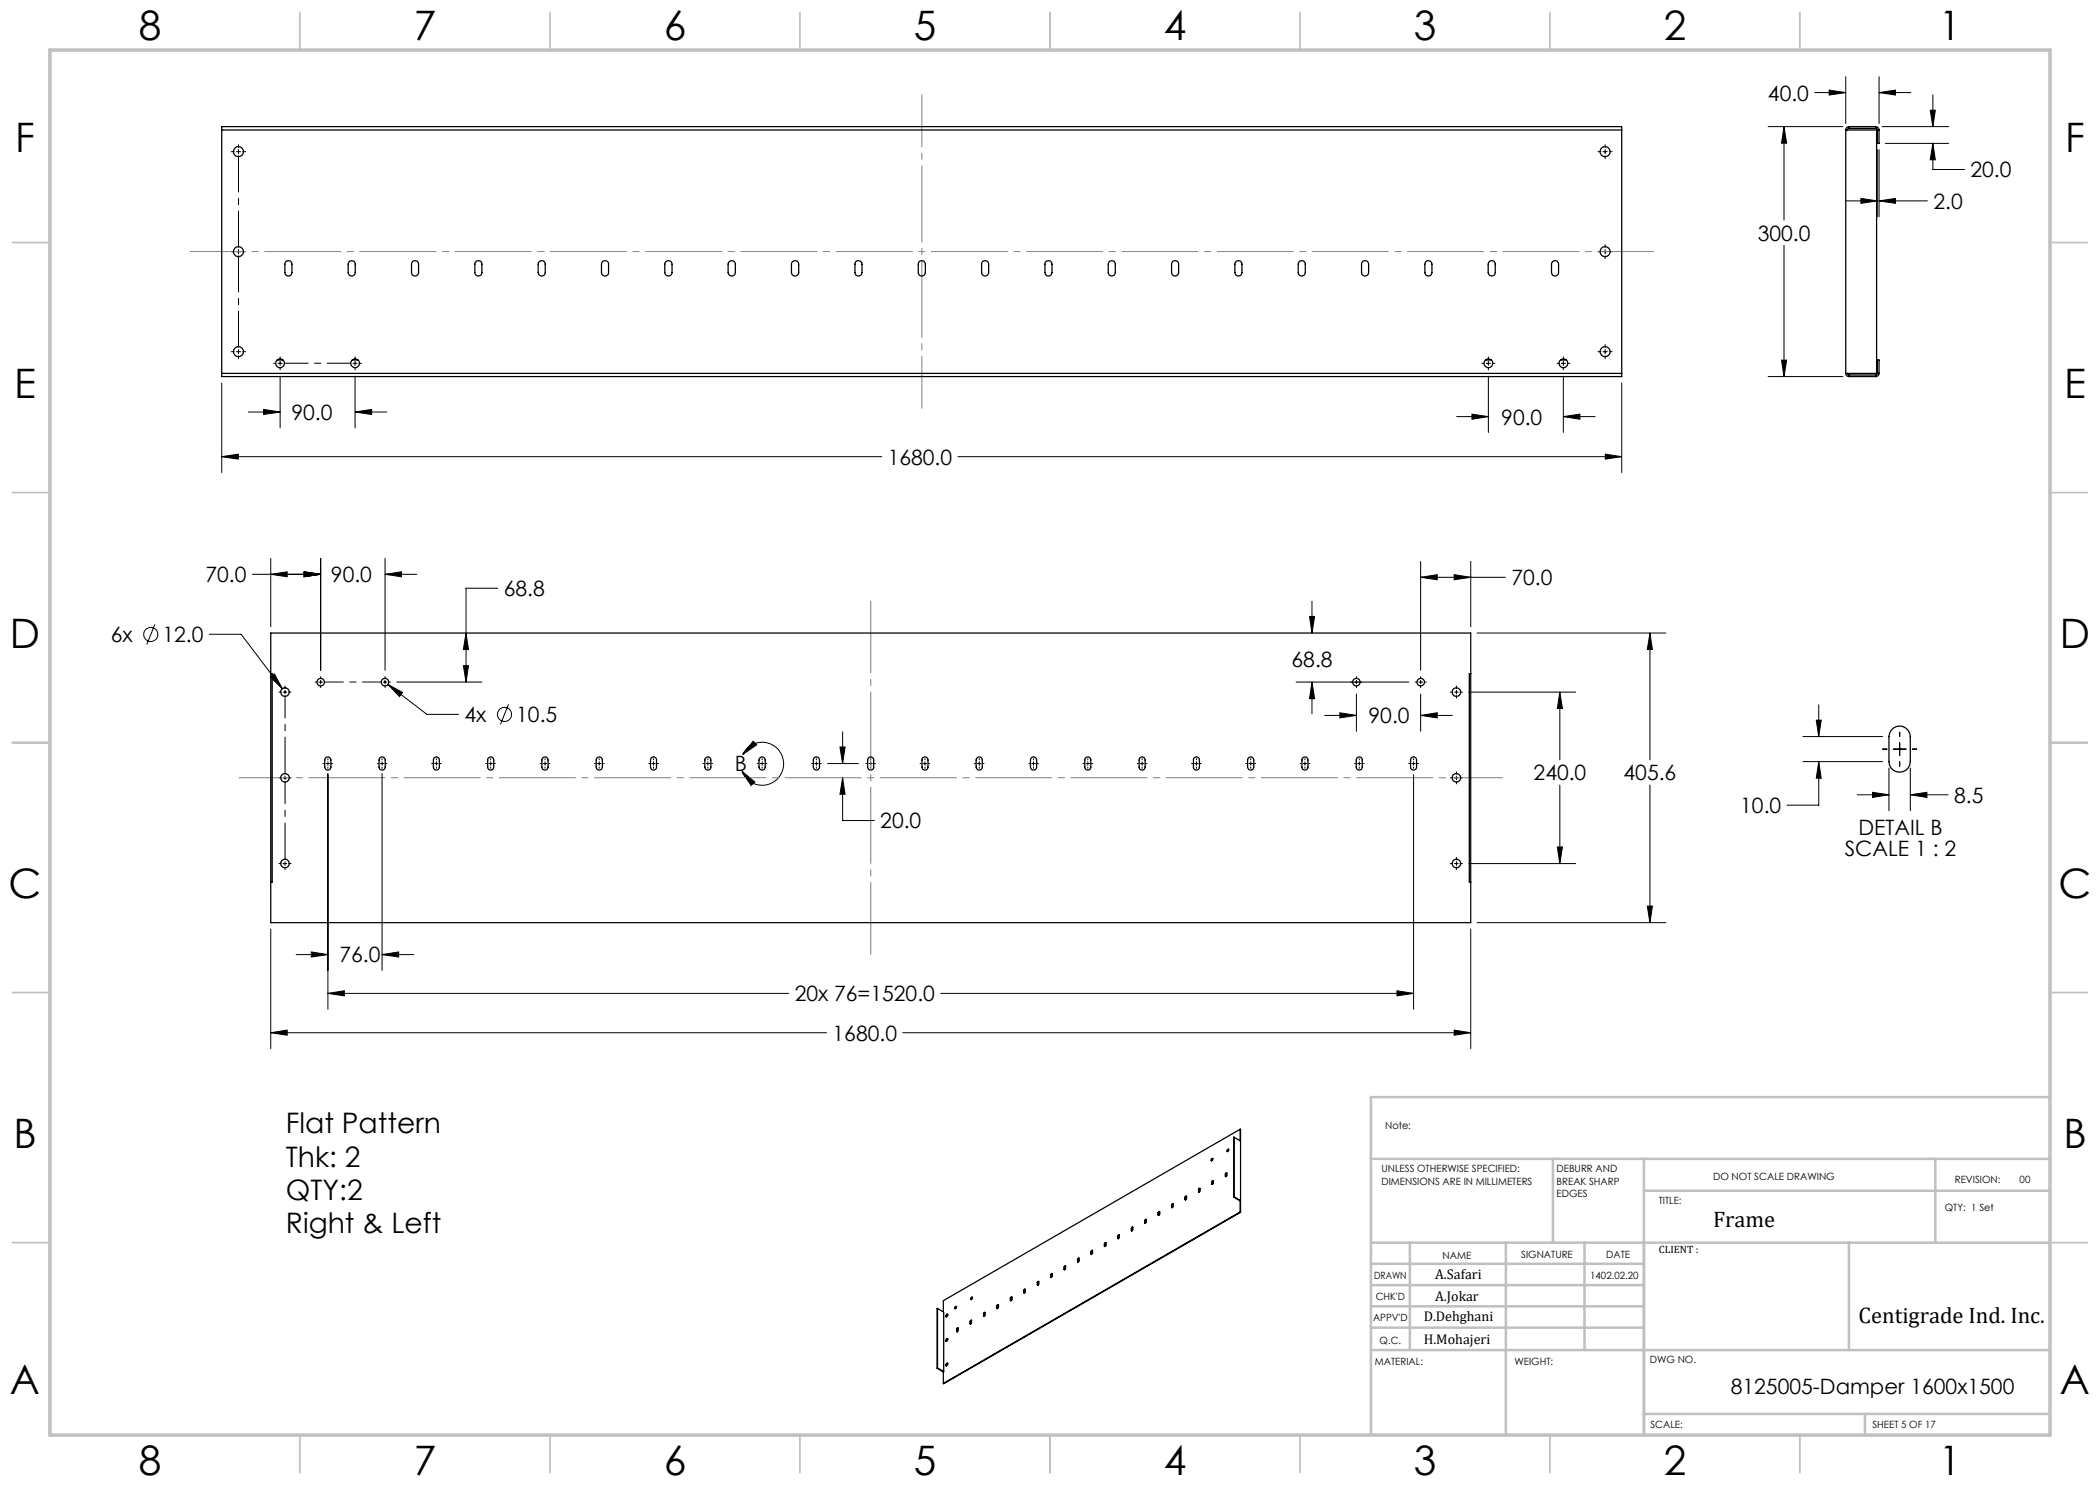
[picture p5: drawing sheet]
<svg xmlns="http://www.w3.org/2000/svg" width="420mm" height="297mm" viewBox="0 0 420 297" stroke-linecap="round" stroke-linejoin="round" font-family="sans-serif">
<g fill="none" stroke="#000" stroke-width=".2">
<path d="M362.9 18.5h6.2M365.8 18l3.3 .5-3.3 .5zM369.1 15.3v9.4M375.8 18.5l3.3-.5v1zM375.8 15.3v9.4M375.8 18.5h6.4M386.6 19v6.3M46.2 30.3h.6M47.3 30.3h.8M47.7 28.9v.6M47.7 29.9v.9M48.5 30.3h.6"/>
<path d="M319.6 30.3h.6M320.6 30.3h.9M321 28.9v.6M321 29.9v.9M321 31.2v.5M321.9 30.3h.5M353.6 25.3h14.9M356.8 25.3l.5 3.3h-1zM356.8 25.3v18.7M372.2 39.7l3.3 .5-3.3 .5zM375.5 29.9v13.5M375.8 29.9v13.5"/>
<path d="M376.4 25.3h13.3M377.1 28.7h12.6M386 22h1.1l-.5 3.3zM386.6 28.7l.5 3.3h-1.1zM386.6 28.7v5.2h6.3M46.2 50.3h.6M47.3 50.3h.8M47.7 49.9v.9M48.5 50.3h.6M319.6 50.3h.6M320.6 50.3h.9M321 48.9v.6"/>
<path d="M321 49.9v.9M321 51.2v.5M321.9 50.3h.5M356.8 49.1v26.2M369.1 40.2h6.4M375.8 40.2l3.3-.5v1zM375.8 40.2h9.7M44.3 76.6v17.9M46.2 70.3h.6M47.3 70.3h.8M47.7 69.9v.9M47.7 71.2v.6"/>
<path d="M48.5 70.3h.6M54.7 72.7h.5M55.6 72.7h.8M56 71.4v.4M56 72.2v.9M56 73.5v.5M56 75.2v10.4M70.6 72.7h.8M71 71.4v.4M71 72.2v.9M71 73.5v.5M71 75.2v10.4"/>
<path d="M71.9 72.7h.4M296.4 72.7h.4M297.3 72.7h.8M297.7 71.4v.4M297.7 72.2v.9M297.7 73.5v.5M297.7 75.2v11.3M298.5 72.7h.5M311.4 72.7h.4M312.2 72.7h.9M312.7 71.4v.4M312.7 72.2v.9"/>
<path d="M312.7 73.5v.5M312.7 75.2v11.3M313.5 72.7h.5M319.6 70.3h.6M320.6 70.3h.9M321 68.9v.6M321 69.9v.9M321 71.2v.6M321.9 70.3h.5M324.3 76.6v17.9M353.6 75.3h14.9M356.3 72h1l-.5 3.3z"/>
<path d="M44.3 91.3l3.4-.5v1zM44.3 91.3h132.1M49.7 82.4h6.3M52.7 81.9l3.3 .5-3.3 .5zM71 82.4l3.3-.5v1zM71 82.4h6.4M191.6 91.3h132.7M291.3 83.3h6.4M294.4 82.8l3.3 .5-3.3 .6zM312.7 83.3l3.3-.5v1.1zM312.7 83.3h6.3M321.1 90.8l3.2 .5-3.2 .5z"/>
<path d="M50.5 114.9h13.6M54.2 114.9l3.2-.5v1zM54.2 111.7v13.6M60.8 114.4l3.3 .5-3.3 .5zM64.1 111.7v22.4M77 114.9l3.3-.5v1zM77 111.7v22.4M77 114.9h6.4M99.6 117.6h-6.4v18.8M284.1 115.5l3.3-.6v1.1zM284.1 112.3v21.8M284.1 115.5h17"/>
<path d="M290.8 114.9l3.3 .6-3.3 .5zM294.1 112.3v13M31 124.9l-1.6 4M41.9 126.9h6.3l8.3 10.9M54.1 135.4l.8-.6 1.6 3zM55.8 138.4h.5M56.6 138.4h.8M57 137.2v.5M57 138.1v.7M57.7 138.4h.5M63 136.4h.4M63.8 136.4h.7"/>
<path d="M64.1 135.3v.4M64.1 136.1v.7M64.1 137.2v.3M76.6 136.4h.8M77 135.3v.4M77 136.1v.7M77 137.2v.3M77.6 136.9l2.9 1.6-.6 .8zM77.6 136.9l7.8 6h6.3M77.7 136.4h.4M79.4 136.4h17M92.7 133.1h1l-.5 3.3z"/>
<path d="M93.2 126.6l.5 3.3h-1zM259.2 136.4h22.6M261.9 123.3h1l-.5 3.3zM262.4 136.4l.5 3.3h-1zM262.4 120.3v6.3M262.4 136.4v6.4M271.3 135.3v.4M271.3 136.1v.7M271.3 137.2v.3M271.3 138.8v7.5M283 136.4h.4M283.8 136.4h.7"/>
<path d="M284.1 135.3v.4M284.1 136.1v.7M284.1 137.2v.3M284.1 138.8v7.5M284.9 136.4h.4M290.1 138.4h.4M290.9 138.4h.7M291.3 137.2v.5M291.3 138.1v.7M291.3 139.1v.5M292 138.4h.5M293.8 138.4h21.3"/>
<path d="M295.4 126.6h37.8M312 138.4l.5 3.3h-1zM312 138.4v13.6M330 126.6l.5 3.3h-1zM330 126.6v25.4M55.8 155.6h.5M56.6 155.6h.8M57 155.2v.7M57.7 155.6h.5M64.6 152.7h.2M65.2 152.7h.7M65.6 151.7v.3"/>
<path d="M65.6 152.4v.7M65.6 153.4v.3M65.6 154.7v47.2M66.3 152.7h.2M75.5 152.7h.2M76.1 152.7h.7M76.4 151.7v.3M76.4 152.4v.7M76.4 153.4v.3M76.4 154.7v39.4M77.2 152.7h.2M86.3 152.7h.3"/>
<path d="M86.9 152.7h.7M87.3 151.7v.3M87.3 152.4v.7M87.3 153.4v.3M88 152.7h.3M97.2 152.7h.2M97.8 152.7h.7M98.1 151.7v.3M98.1 152.4v.7M98.1 153.4v.3M98.8 152.7h.3M101.7 140.9l-1.6 4"/>
<path d="M108 152.7h.3M108.6 152.7h.8M109 151.7v.3M109 152.4v.7M109 153.4v.3M109.7 152.7h.3M118.9 152.7h.2M119.5 152.7h.7M119.8 151.7v.3M119.8 152.4v.7M119.8 153.4v.3M120.6 152.7h.2"/>
<path d="M129.8 152.7h.2M130.4 152.7h.7M130.7 151.7v.3M130.7 152.4v.7M130.7 153.4v.3M131.4 152.7h.3M140.6 152.7h.2M141.2 152.7h.7M141.6 151.7v.3M141.6 152.4v.7M141.6 153.4v.3M142.3 152.7h.2"/>
<path d="M148.4 154.3l2.6 2.1-.8 .7zM148.6 150.9a4.3 4.3 0 0 1 6.6-1.4 4.3 4.3 0 0 1-.3 6.7 4.3 4.3 0 0 1-6.5-1.9M150.6 148.2l.7 .8-2.7 1.9zM151.4 152.7h.3M152 152.7h.8M152.4 151.7v.3M152.4 152.4v.7M152.4 153.4v.3M153.1 152.7h.3M162.3 152.7h.3M162.9 152.7h.8M163.3 151.7v.3"/>
<path d="M163.3 152.4v.7M163.3 153.4v.3M164 152.7h.3M165.5 152.7h6.2M168 149.4h1l-.5 3.3zM168.5 155.6l.5 3.3h-1zM168.5 155.6v8.5h6.4M168.5 146.4v6.3M173.2 152.7h.2M173.8 152.7h.7M174.1 151.7v.3M174.1 152.4v.7"/>
<path d="M174.1 153.4v.3M174.9 152.7h.2M184 152.7h.3M184.6 152.7h.7M185 151.7v.3M185 152.4v.7M185 153.4v.3M185.7 152.7h.2M194.9 152.7h.2M195.5 152.7h.7M195.9 151.7v.3M195.9 152.4v.7"/>
<path d="M195.9 153.4v.3M196.6 152.7h.2M205.7 152.7h.3M206.3 152.7h.8M206.7 151.7v.3M206.7 152.4v.7M206.7 153.4v.3M207.4 152.7h.3M216.6 152.7h.3M217.2 152.7h.7M217.6 151.7v.3M217.6 152.4v.7"/>
<path d="M217.6 153.4v.3M218.3 152.7h.2M227.4 152.7h.3M228.1 152.7h.7M228.4 151.7v.3M228.4 152.4v.7M228.4 153.4v.3M229.2 152.7h.2M238.3 152.7h.2M238.9 152.7h.7M239.3 151.7v.3M239.3 152.4v.7"/>
<path d="M239.3 153.4v.3M240 152.7h.2M249.2 152.7h.2M249.8 152.7h.7M250.2 151.7v.3M250.2 152.4v.7M250.2 153.4v.3M250.9 152.7h.2M260 152.7h.3M260.6 152.7h.8M261 151.7v.3M261 152.4v.7"/>
<path d="M261 153.4v.3M261.7 152.7h.3M264.9 143.1h6.4M268 142.6l3.3 .5-3.3 .5zM270.9 152.7h.2M271.5 152.7h.7M271.9 151.7v.3M271.9 152.4v.7M271.9 153.4v.3M272.6 152.7h.2M281.7 152.7h.3M282.4 152.7h.7"/>
<path d="M282.7 151.7v.3M282.7 152.4v.7M282.7 153.4v.3M282.7 154.9v47M283.4 152.7h.3M284.1 143.1l3.3-.5v1zM284.1 143.1h6.4M290.1 155.6h.4M290.9 155.6h.7M291.3 154.3v.5M291.3 155.2v.7M291.3 156.3v.5"/>
<path d="M292 155.6h.5M312 157v15.7M330 157v27.5M360.6 147.3h15.9M360.6 152.3h15.9M363.3 144h.9l-.5 3.3zM363.7 152.3l.5 3.3h-.9zM363.7 152.3v8.7h-6.3M363.7 141v6.3M371.4 159h6.4M374.5 158.5l3.3 .5-3.3 .5zM376.5 149.8h.9"/>
<path d="M377.8 153.6v8.5M378.7 149.8h2.5M379.9 146.4v.9M379.9 148.6v2.5M379.9 152.4v.8M382.1 159l3.3-.5v1zM382.1 153.6v8.5M382.1 159h7.5M382.5 149.8h.8M55.8 172.7h.5M56.6 172.7h.8M57 172.3v.8"/>
<path d="M57 173.4v.5M57.7 172.7h.5M290.1 172.7h.4M290.9 172.7h.7M291.3 171.5v.5M291.3 172.3v.8M291.3 173.4v.5M292 172.7h.5M293.8 172.7h21.3M311.5 169.4h1l-.5 3.3zM54.2 185.8v23.9M59.2 190.9h6.4"/>
<path d="M62.3 190.4l3.3 .5-3.3 .5zM65.6 198.7l3.3-.5v1zM65.6 198.7h92.1M76.4 190.9l3.3-.5v1zM76.4 190.9h6.4M188.1 198.7h94.6M279.4 198.2l3.3 .5-3.3 .5zM294.1 185.8v23.9M295.4 184.5h37.8M329.5 181.2h1l-.5 3.3zM54.2 206.5l3.2-.5v1zM54.2 206.5h111.1"/>
<path d="M180.6 206.5h113.5M290.8 206l3.3 .5-3.3 .5z"/>
<circle cx="30.2" cy="126.9" r="1.41"/>
<circle cx="100.9" cy="142.9" r="1.41"/>
</g>
<path d="M47.7 49.5v-18.3M47.7 69.5v-18.3" fill="none" stroke="#000" stroke-width=".2" stroke-dasharray="15.2 1.3 1.3 1.3" stroke-dashoffset="8"/>
<path d="M70.2 72.6h-13.3" fill="none" stroke="#000" stroke-width=".2" stroke-dasharray="15.2 1.3 1.3 1.3" stroke-dashoffset="10.5"/>
<path d="M57 154.8v-15.7M57 172v-15.7" fill="none" stroke="#000" stroke-width=".2" stroke-dasharray="15.2 1.3 1.3 1.3" stroke-dashoffset="7.8"/>
<path d="M76.3 136.4h-11.4" fill="none" stroke="#000" stroke-width=".2" stroke-dasharray="15.2 1.3 1.3 1.3" stroke-dashoffset="11.4"/>
<path d="M38 50.3h292.7" fill="none" stroke="#808080" stroke-width=".2" stroke-dasharray="15.2 1.3 1.3 1.3" stroke-dashoffset="4.1"/>
<path d="M184.4 81.7v-62.7" fill="none" stroke="#808080" stroke-width=".2" stroke-dasharray="15.2 1.3 1.3 1.3" stroke-dashoffset="4.8"/>
<path d="M47.8 155.5h252.7" fill="none" stroke="#808080" stroke-width=".2" stroke-dasharray="15.2 1.3 1.3 1.3" stroke-dashoffset="5.1"/>
<path d="M174.2 190.9v-70.7" fill="none" stroke="#808080" stroke-width=".2" stroke-dasharray="15.2 1.3 1.3 1.3" stroke-dashoffset=".9"/>
<g fill="none" stroke="#c0c0c0" stroke-width=".35">
<path d="M60 2.5v7.5M110 2.5v7.5M160 2.5v7.5M210 2.5v7.5M260 2.5v7.5M310 2.5v7.5M360 2.5v7.5M2.5 48.5h7.5M410 48.5h7.5M2.5 98.5h7.5M410 98.5h7.5M2.5 148.5h7.5"/>
<path d="M410 148.5h7.5M2.5 198.5h7.5M410 198.5h7.5M2.5 248.5h7.5M410 248.5h7.5M60 287v7.5M110 287v7.5M160 287v7.5M210 287v7.5M260 287v7.5M310 287v7.5M360 287v7.5"/>
</g>
<g fill="none" stroke="#c0c0c0" stroke-width=".5">
<path d="M410 219.4h-135.8v67.4M274.2 231.8h135.8M310.6 231.8v16.7M328.8 231.8v55.2M328.8 238.2h81.2M387.1 231.8v16.7M274.2 248.5h135.8M274.2 257h54.6M274.2 252.8h54.6M282 248.5v21.5M301.2 248.5v38.3M316.9 248.5v21.5"/>
<path d="M369.8 248.5v21.5M274.2 265.5h54.6M274.2 261.3h54.6M274.2 270h135.8M328.8 282.8h81.2M373 282.8v4.2"/>
</g>
<path d="M10 10h400v277h-400z" fill="none" stroke="#c0c0c0" stroke-width=".7"/>
<g fill="#000">
<path d="M321.1 90.8l3.2 .5-3.2 .5zM44.3 91.3l3.4-.5v1zM71 82.4l3.3-.5v1zM52.7 81.9l3.3 .5-3.3 .5zM312.7 83.3l3.3-.5v1.1zM294.4 82.8l3.3 .5-3.3 .6zM356.3 72h1l-.5 3.3zM356.8 25.3l.5 3.3h-1zM375.8 18.5l3.3-.5v1zM365.8 18l3.3 .5-3.3 .5zM386 22h1.1l-.5 3.3zM386.6 28.7l.5 3.3h-1.1zM375.8 40.2l3.3-.5v1zM372.2 39.7l3.3 .5-3.3 .5zM54.2 206.5l3.2-.5v1zM290.8 206l3.3 .5-3.3 .5zM311.5 169.4h1l-.5 3.3zM312 138.4l.5 3.3h-1zM262.4 136.4l.5 3.3h-1zM261.9 123.3h1l-.5 3.3zM290.8 114.9l3.3 .6-3.3 .5zM284.1 115.5l3.3-.6v1.1zM77 114.9l3.3-.5v1zM60.8 114.4l3.3 .5-3.3 .5zM60.8 114.4l3.3 .5-3.3 .5zM54.2 114.9l3.2-.5v1zM92.7 133.1h1l-.5 3.3zM93.2 126.6l.5 3.3h-1zM54.1 135.4l2.4 2.4-1.6-3zM77.6 136.9l2.3 2.4 .6-.8zM330 126.6l.5 3.3h-1zM329.5 181.2h1l-.5 3.3zM62.3 190.4l3.3 .5-3.3 .5zM76.4 190.9l3.3-.5v1zM65.6 198.7l3.3-.5v1zM279.4 198.2l3.3 .5-3.3 .5zM284.1 143.1l3.3-.5v1zM268 142.6l3.3 .5-3.3 .5zM168.5 155.6l.5 3.3h-1zM168 149.4h1l-.5 3.3zM382.1 159l3.3-.5v1zM374.5 158.5l3.3 .5-3.3 .5zM363.3 144h.9l-.5 3.3zM363.7 152.3l.5 3.3h-.9z"/>
<path d="M148.4 154.3l2.6 2.1-.8 .7zM150.6 148.2l.7 .8-2.7 1.9z"/>
</g>
<g fill="none" stroke="#000" stroke-width=".25">
<path d="M44.3 26v-.7h280v.7M44.3 26v48.7M44.3 26h280M324.3 26v48.7M369.1 26h6.2v48.7h-6.2M369.1 26v48.7M369.8 25.7h-.2l-.1 .3M369.8 25.3a.66 .66 0 0 0-.7 .7M369.8 25.3h5.3M369.8 25.3v.4M369.8 25.7h5.3M375.1 25.3a.73 .73 0 0 1 .7 .7"/>
<path d="M375.1 25.7h.3l.1 .3M375.1 25.3v.4M375.5 26h.3M375.5 26v2.7h.3v-2.7M57.3 52.2l.4-.1a.64 .64 0 0 1 .7 .7v1.7a.71 .71 0 0 1-.7 .7 .71 .71 0 0 1-.7-.7v-1.7zM69.9 52.2l.4-.1a.64 .64 0 0 1 .7 .7v1.7a.71 .71 0 0 1-.7 .7 .71 .71 0 0 1-.7-.7v-1.7zM82.6 52.2l.4-.1a.64 .64 0 0 1 .7 .7v1.7a.71 .71 0 0 1-.7 .7 .71 .71 0 0 1-.7-.7v-1.7zM95.2 52.2l.5-.1a.64 .64 0 0 1 .7 .7v1.7a.71 .71 0 0 1-.7 .7 .71 .71 0 0 1-.7-.7v-1.7zM107.8 52.4a.7 .7 0 0 1 .8-.2 .7 .7 0 0 1 .4 .6v1.7a.71 .71 0 0 1-.7 .7 .71 .71 0 0 1-.7-.7v-1.7zM120.4 52.4a.7 .7 0 0 1 .8-.2 .7 .7 0 0 1 .5 .6v1.7a.71 .71 0 0 1-.7 .7 .71 .71 0 0 1-.7-.7v-1.7zM133.1 52.4a.73 .73 0 0 1 .8-.2 .73 .73 0 0 1 .5 .6v1.7a.72 .72 0 0 1-.7 .7 .72 .72 0 0 1-.7-.7v-1.7zM145.8 52.4a.73 .73 0 0 1 .8-.2 .73 .73 0 0 1 .5 .6v1.7a.72 .72 0 0 1-.8 .7 .72 .72 0 0 1-.7-.7v-1.7z"/>
<path d="M158.4 52.4a.73 .73 0 0 1 .8-.2 .73 .73 0 0 1 .5 .6v1.7a.72 .72 0 0 1-.7 .7 .72 .72 0 0 1-.7-.7v-1.7zM171.1 52.4a.73 .73 0 0 1 .8-.2 .73 .73 0 0 1 .5 .6v1.7a.71 .71 0 0 1-.7 .7 .71 .71 0 0 1-.7-.7zM183.8 52.4a.73 .73 0 0 1 .8-.2 .73 .73 0 0 1 .5 .6v1.7a.71 .71 0 0 1-.7 .7 .71 .71 0 0 1-.7-.7zM196.4 52.4a.73 .73 0 0 1 .8-.2 .73 .73 0 0 1 .5 .6v1.7a.71 .71 0 0 1-.7 .7 .71 .71 0 0 1-.7-.7zM209.3 52.2l.4-.1a.64 .64 0 0 1 .7 .7v1.7a.71 .71 0 0 1-.7 .7 .71 .71 0 0 1-.7-.7v-1.7zM221.9 52.2l.5-.1a.64 .64 0 0 1 .7 .7v1.7a.71 .71 0 0 1-.7 .7 .71 .71 0 0 1-.7-.7v-1.7zM234.6 52.2l.4-.1a.64 .64 0 0 1 .7 .7v1.7a.71 .71 0 0 1-.7 .7 .71 .71 0 0 1-.7-.7v-1.7zM247.3 52.2l.4-.1a.64 .64 0 0 1 .7 .7v1.7a.71 .71 0 0 1-.7 .7 .71 .71 0 0 1-.7-.7v-1.7zM259.9 52.2l.5-.1a.64 .64 0 0 1 .7 .7v1.7a.71 .71 0 0 1-.7 .7 .71 .71 0 0 1-.8-.7v-1.7zM272.6 52.2l.4-.1a.64 .64 0 0 1 .7 .7v1.7a.71 .71 0 0 1-.7 .7 .71 .71 0 0 1-.7-.7v-1.7zM285.3 52.2l.4-.1a.64 .64 0 0 1 .7 .7v1.7a.71 .71 0 0 1-.7 .7 .71 .71 0 0 1-.7-.7v-1.7zM297.9 52.2l.4-.1a.64 .64 0 0 1 .7 .7v1.7a.71 .71 0 0 1-.7 .7 .71 .71 0 0 1-.7-.7v-1.7z"/>
<path d="M310.6 52.2l.4-.1a.64 .64 0 0 1 .7 .7v1.7a.71 .71 0 0 1-.7 .7 .71 .71 0 0 1-.7-.7v-1.7zM44.3 74.7v.6h280v-.6M44.3 74.7h280M55.5 72h1.1M70.4 72h1.2M297.1 72h1.1M312.1 72h1.2M369.1 74.7a.61 .61 0 0 0 .7 .6M369.5 74.7l.3 .3M369.8 75.3h5.3M369.8 75v.3M369.8 75h5.3"/>
<path d="M375.1 75v.3M375.5 74.7l-.4 .3M375.5 74.7h.3M375.5 74.7v-2.7h.3v2.7M375.8 74.7a.66 .66 0 0 1-.7 .6M54.2 134.7h.2v41.7h-.2M54.2 126.6h239.9v57.9h-239.9zM294.1 134.7h-.2v41.7h.2M65.2 151.5l.6-.1 .3 .4 .1 1.6a.62 .62 0 0 1-.6 .6 .62 .62 0 0 1-.7-.6v-1.4zM75.9 151.6a.63 .63 0 0 1 .7-.2 .63 .63 0 0 1 .4 .6v1.4a.62 .62 0 0 1-.6 .6 .62 .62 0 0 1-.6-.6zM86.8 151.6a.61 .61 0 0 1 .7-.2 .61 .61 0 0 1 .4 .6v1.4a.6 .6 0 0 1-.6 .6 .6 .6 0 0 1-.6-.6zM97.6 151.6a.61 .61 0 0 1 .7-.2 .61 .61 0 0 1 .4 .6v1.4a.6 .6 0 0 1-.6 .6 .6 .6 0 0 1-.6-.6z"/>
<path d="M108.5 151.6a.61 .61 0 0 1 .7-.2 .61 .61 0 0 1 .4 .6v1.4a.62 .62 0 0 1-.6 .6 .62 .62 0 0 1-.6-.6v-1.4zM119.3 151.6a.63 .63 0 0 1 .7-.2 .63 .63 0 0 1 .5 .6v1.4a.62 .62 0 0 1-.6 .6 .62 .62 0 0 1-.7-.6zM130.2 151.6a.61 .61 0 0 1 .7-.2 .61 .61 0 0 1 .4 .6v1.4a.6 .6 0 0 1-.6 .6 .6 .6 0 0 1-.6-.6zM141.1 151.6a.61 .61 0 0 1 .7-.2 .61 .61 0 0 1 .4 .6v1.4a.6 .6 0 0 1-.6 .6 .6 .6 0 0 1-.6-.6zM151.9 151.6a.61 .61 0 0 1 .7-.2 .61 .61 0 0 1 .4 .6v1.4a.62 .62 0 0 1-.6 .6 .62 .62 0 0 1-.6-.6v-1.4zM162.8 151.6a.63 .63 0 0 1 .7-.2 .63 .63 0 0 1 .4 .6v1.4a.62 .62 0 0 1-.6 .6 .62 .62 0 0 1-.6-.6zM173.6 151.6a.61 .61 0 0 1 .7-.2 .61 .61 0 0 1 .4 .6v1.4a.6 .6 0 0 1-.6 .6 .6 .6 0 0 1-.6-.6zM184.5 151.6a.61 .61 0 0 1 .7-.2 .61 .61 0 0 1 .4 .6v1.4a.6 .6 0 0 1-.6 .6 .6 .6 0 0 1-.6-.6zM195.4 151.6a.61 .61 0 0 1 .7-.2 .61 .61 0 0 1 .4 .6v1.4a.62 .62 0 0 1-.7 .6 .62 .62 0 0 1-.6-.6v-1.4zM206.3 151.5l.6-.1 .4 .4v1.6a.62 .62 0 0 1-.6 .6 .62 .62 0 0 1-.6-.6v-1.4zM217.1 151.6a.6 .6 0 0 1 .7-.2 .6 .6 0 0 1 .4 .6v1.4a.6 .6 0 0 1-.6 .6 .6 .6 0 0 1-.6-.6zM227.9 151.6a.61 .61 0 0 1 .7-.2 .61 .61 0 0 1 .4 .6v1.4a.6 .6 0 0 1-.6 .6 .6 .6 0 0 1-.6-.6z"/>
<path d="M238.8 151.6a.61 .61 0 0 1 .7-.2 .61 .61 0 0 1 .4 .6v1.4a.6 .6 0 0 1-.6 .6 .6 .6 0 0 1-.6-.6zM249.7 151.6a.61 .61 0 0 1 .6-.2 .61 .61 0 0 1 .5 .6v1.4a.62 .62 0 0 1-.7 .6 .62 .62 0 0 1-.6-.6v-1.4zM260.5 151.6a.6 .6 0 0 1 .7-.2 .6 .6 0 0 1 .4 .6v1.4a.6 .6 0 0 1-.6 .6 .6 .6 0 0 1-.6-.6zM271.4 151.6a.61 .61 0 0 1 .6-.2 .61 .61 0 0 1 .5 .6v1.4a.6 .6 0 0 1-.6 .6 .6 .6 0 0 1-.6-.6zM282.2 151.6a.61 .61 0 0 1 .7-.2 .61 .61 0 0 1 .4 .6v1.4a.6 .6 0 0 1-.6 .6 .6 .6 0 0 1-.6-.6zM378.2 146.1a2.13 2.13 0 0 1 2.4-.8 2.13 2.13 0 0 1 1.5 2v5a2.13 2.13 0 0 1-2.2 2.1 2.13 2.13 0 0 1-2.1-2.1v-5l.1-.6zM237 239.5l.1-.2h.2v.5l-.2 .2-.1-.1M237 239.5v.4M237 239.9h.1M237 239.5h.1M237.1 239.9v.1M237.1 239.5v.4"/>
<path d="M237.3 239.3l-.2 .2M239.7 237.9l.1-.2h.2v.5l-.2 .2-.1-.1M239.7 237.9v.4M239.7 238.3l.1 .1M239.7 237.9l.1 .1M239.8 238v.4M240 237.7l-.2 .3M242.3 231.8l.1-.1a.19 .19 0 0 1 .1 .3 .19 .19 0 0 1-.3 0zM242.4 236.4v-.2l.3-.1v.6l-.2 .2-.1-.1M242.4 236.4v.4M242.4 236.8h.1M242.4 236.4h.1"/>
<path d="M242.5 236.4v.5M242.6 231.7l-.3 .2v.3M242.7 236.1l-.2 .3M245.1 234.8l.3-.2v.6l-.2 .1-.1-.1M245.1 234.8v.4M245.1 235.2v.1M245.1 234.8v.1M245.1 234.9v.4M245.4 234.6l-.3 .3M245.6 229.9a.19 .19 0 0 1 .1 .3 .19 .19 0 0 1-.3 0zM245.7 229.9l-.2 .1v.3M246.7 239.4l1.3 .7"/>
<path d="M246.8 239.4l1.2 .7M246.8 227.4v12M246.8 239.4h-.1M246.8 227.4l-.1 12M247.2 239.6v.1M248 225.8v2.4l-1.2-.8M248 225.8l.1 16.7M248 225.8l-59.3 34.3v2.3M194.2 259.5h.1a.19 .19 0 0 1 .1 .2 .19 .19 0 0 1-.3 .1zM194.5 259.5l-.2 .1-.1 .3M202.1 259.6l.1-.2h.2v.6l-.2 .2-.1-.1M202.1 259.6v.5"/>
<path d="M202.1 259.6v.1M202.1 259.7v.4M202.4 259.4l-.3 .3M204.8 258.1l.2-.3 .1 .1-.1 .6-.1 .1-.1-.1M204.8 258.1v.4M204.8 258.5h.1M204.8 258.1h.1M204.8 258.5l.1 .1M205 257.8l-.2 .3M207.5 256.5l.2-.2 .1 .5-.3 .3v-.1M207.5 256.5v.5M207.5 257h.1"/>
<path d="M207.5 256.5v.1M207.5 257v.1M207.5 256.6v.4M207.8 256.3l-.3 .3M210.1 255l.3-.3v.6l-.1 .2-.2-.1M210.1 255v.4M210.1 255.4h.1M210.1 255h.1M210.2 255.4v.1M210.2 255v.4M210.4 254.7l-.2 .3M212.8 253.4l.3-.2v.6l-.2 .2-.1-.1"/>
<path d="M212.8 253.4v.5M212.8 253.9h.1M212.8 253.4l.1 .1M212.9 253.9v.1M212.9 253.5v.4M213.1 253.2l-.2 .3M215.5 251.9l.3-.3v.6l-.2 .2-.1-.1M215.5 251.9v.4M215.5 252.3h.1M215.5 251.9h.1M215.6 252.3v.1M215.6 251.9v.4"/>
<path d="M215.8 251.6l-.2 .3M218.2 250.3l.1-.2h.2l-.1 .7-.1 .1-.1-.1M218.2 250.3v.5M218.2 250.8h.1M218.2 250.3l.1 .1M218.3 250.8v.1M218.3 250.4v.4M218.5 250.1l-.2 .3M220.9 248.8l.1-.2h.2v.5l-.2 .2-.1-.1M220.9 248.8v.4M220.9 249.2h.1M220.9 248.8h.1"/>
<path d="M220.9 249.2l.1 .1M221.2 248.5l-.3 .3M223.6 247.2l.1-.2h.2v.5l-.2 .3-.1-.2M223.6 247.2v.4M223.6 247.6l.1 .1M223.6 247.2l.1 .1M223.7 247.7v.1M223.7 247.3v.4M223.9 247l-.2 .3M226.3 245.7l.1-.3 .2 .1v.5l-.2 .2-.1-.1M226.3 245.7v.4M226.3 246.1h.1"/>
<path d="M226.3 245.7h.1M226.3 246.1v.1M226.6 245.4l-.3 .3M229 244.1l.2-.3v.7l-.1 .1-.1-.1M229 244.1v.4M229 244.5v.1M229 244.1v.1M229 244.6h.1M229 244.2v.4M229.2 243.9l-.2 .3M231.6 242.6l.3-.3v.6l-.2 .2-.1-.1M231.6 242.6v.4"/>
<path d="M231.6 243h.1M231.6 242.6h.1M231.7 243v.1M231.7 242.6v.4M231.9 242.4l-.2 .2M234.3 241l.2-.2h.1v.5l-.2 .2-.1-.1M234.3 241v.4M234.3 241.4l.1 .1M234.3 241l.1 .1M234.4 241.5h.1M234.4 241.1v.4M234.6 240.8l-.2 .3"/>
<path d="M248 242.4l.1 .1M248 240.1v2.3M248 242.4l-59.3 34.3M248.1 242.5l-59.4 34.2M187.4 273.6l1.3 .8M187.5 261.7l1.2 .7v11.9M187.5 273.6h-.1M187.5 273.6l1.2 .7M187.5 261.7l-.1 11.9M187.5 261.7v11.9M188.7 274.4v2.3M188.7 274.3v.1"/>
<path d="M189.3 267.8h.1a.25 .25 0 0 1 .1 .3 .25 .25 0 0 1-.3 .1zM189.3 272.7h.1a.25 .25 0 0 1 .1 .3 .25 .25 0 0 1-.3 .1zM189.3 262.9h.1a.24 .24 0 0 1 .1 .3 .24 .24 0 0 1-.3 .1zM189.5 272.7l-.2 .1v.4M189.5 267.8l-.2 .2v.3M189.5 262.9l-.2 .1v.4M191 261.4l.1-.1a.19 .19 0 0 1 .2 .3 .19 .19 0 0 1-.3 0zM191.3 261.3l-.2 .1-.1 .4M191.3 265.8l.3-.2v.5l-.1 .2-.2-.1M191.3 265.8v.4M191.3 266.2l.1 .1M191.3 265.8l.1 .1"/>
<path d="M191.4 266.3v.1M191.4 265.9v.4M191.6 265.6l-.2 .3M194 264.3l.2-.3 .1 .6-.1 .2-.2-.1M194 264.3v.4M194 264.7l.1 .1M194 264.3h.1M194.1 264.8h.1M194.1 264.3v.5M194.3 264.1l-.2 .2M196.7 262.7l.3-.2v.6l-.2 .2-.1-.1M196.7 262.7v.5"/>
<path d="M196.7 263.2h.1M196.7 262.7l.1 .1M196.8 263.2v.1M196.8 262.8v.4M197 262.5l-.2 .3M199.4 261.2l.2-.3 .1 .6-.2 .2-.1-.1M199.4 261.2v.4M199.4 261.6l.1 .1M199.4 261.2h.1M199.5 261.7h.1M199.5 261.2v.5M199.7 260.9l-.2 .3"/>
<path d="M202.1 260.1h.1M202.1 260.1l.1 .1"/>
<circle cx="47.7" cy="30.3" r="1"/>
<circle cx="321" cy="30.3" r=".99"/>
<circle cx="47.7" cy="50.3" r="1"/>
<circle cx="321" cy="50.3" r=".99"/>
<circle cx="47.7" cy="70.3" r="1"/>
<circle cx="56" cy="72.7" r=".87"/>
<circle cx="71" cy="72.7" r=".87"/>
<circle cx="297.7" cy="72.7" r=".87"/>
<circle cx="312.7" cy="72.7" r=".87"/>
<circle cx="321" cy="70.3" r=".99"/>
<circle cx="57" cy="138.4" r=".84"/>
<circle cx="64.1" cy="136.4" r=".74"/>
<circle cx="77" cy="136.4" r=".75"/>
<circle cx="271.3" cy="136.4" r=".75"/>
<circle cx="284.1" cy="136.4" r=".75"/>
<circle cx="291.3" cy="138.4" r=".85"/>
<circle cx="57" cy="155.6" r=".84"/>
<circle cx="291.3" cy="155.6" r=".85"/>
<circle cx="57" cy="172.7" r=".85"/>
<circle cx="291.3" cy="172.7" r=".86"/>
</g>
<g font-size="8.1">
<text x="27.8" y="8">8</text>
<text x="82.8" y="8">7</text>
<text x="132.8" y="8">6</text>
<text x="182.8" y="8">5</text>
<text x="232.8" y="8">4</text>
<text x="282.8" y="8">3</text>
<text x="332.8" y="8">2</text>
<text x="387.8" y="8">1</text>
<text x="3" y="30.4">F</text>
<text x="413" y="30.4">F</text>
<text x="2.8" y="79.6">E</text>
<text x="412.8" y="79.6">E</text>
<text x="2" y="129.6">D</text>
<text x="412" y="129.6">D</text>
<text x="1.7" y="179.6">C</text>
<text x="411.7" y="179.6">C</text>
<text x="2.7" y="229.6">B</text>
<text x="412.7" y="229.6">B</text>
<text x="2" y="278.9">A</text>
<text x="412" y="278.9">A</text>
<text x="27.8" y="295">8</text>
<text x="82.8" y="295">7</text>
<text x="132.8" y="295">6</text>
<text x="182.8" y="295">5</text>
<text x="232.8" y="295">4</text>
<text x="282.8" y="295">3</text>
<text x="332.8" y="295">2</text>
<text x="387.8" y="295">1</text>
</g>
<g font-size="5.6">
<text x="57.2" y="226.7">Flat Pattern</text>
<text x="57.2" y="233.3">Thk: 2</text>
<text x="57.2" y="240">QTY:2</text>
<text x="57.2" y="246.6">Right &amp; Left</text>
</g>
<g font-size="4.5">
<text x="342.6" y="245.3">Frame</text>
<text x="371.7" y="264.6">Centigrade Ind. Inc.</text>
</g>
<g font-size="4.2">
<text x="353.6" y="20.1">40.0</text>
<text x="394.1" y="35.5">20.0</text>
<text x="386.7" y="41.8">2.0</text>
<text x="351.6" y="48.1">300.0</text>
<text x="58.3" y="84">90.0</text>
<text x="300.3" y="84.9">90.0</text>
<text x="177.5" y="92.9">1680.0</text>
<text x="41.1" y="116.4">70.0</text>
<text x="66.2" y="116.4">90.0</text>
<text x="100.7" y="119.2">68.8</text>
<text x="302.3" y="117">70.0</text>
<text x="22.2" y="128.4">6x</text>
<text x="32.5" y="128.4">12.0</text>
<text x="258.3" y="133.4">68.8</text>
<text x="92.9" y="144.4">4x</text>
<text x="103.2" y="144.4">10.5</text>
<text x="273.7" y="144.7">90.0</text>
<text x="147" y="154.1">B</text>
<text x="306.7" y="156.1">240.0</text>
<text x="324.7" y="156.1">405.6</text>
<text x="390.8" y="160.6">8.5</text>
<text x="176.1" y="165.7">20.0</text>
<text x="348" y="162.6">10.0</text>
<text x="371.7" y="167">DETAIL B</text>
<text x="369" y="171.2">SCALE 1 : 2</text>
<text x="67.9" y="192.5">76.0</text>
<text x="158.9" y="200.3">20x 76=1520.0</text>
<text x="166.5" y="208.1">1680.0</text>
<text x="346.2" y="278.8">8125005-Damper 1600x1500</text>
</g>
<g font-size="2.8">
<text x="287" y="255.9">A.Safari</text>
<text x="287" y="260.1">A.Jokar</text>
<text x="284.7" y="264.2">D.Dehghani</text>
<text x="284.7" y="268.7">H.Mohajeri</text>
</g>
<text font-size="2.1" x="331.8" y="250.7">CLIENT :</text>
<g font-size="2">
<text x="277" y="225.8">Note:</text>
<text x="276.3" y="234.5">UNLESS OTHERWISE SPECIFIED:</text>
<text x="276.3" y="237">DIMENSIONS ARE IN MILLIMETERS</text>
<text x="311.3" y="234.5">DEBURR AND</text>
<text x="311.3" y="237">BREAK SHARP</text>
<text x="311.3" y="239.5">EDGES</text>
<text x="342.6" y="236">DO NOT SCALE DRAWING</text>
<text x="391" y="236.6">REVISION:</text>
<text x="403.9" y="236.6">00</text>
<text x="331.8" y="240.8">TITLE:</text>
<text x="389" y="242.2">QTY: 1 Set</text>
<text x="288.5" y="251.7">NAME</text>
<text x="304.2" y="251.7">SIGNATURE</text>
<text x="321.2" y="251.7">DATE</text>
<text x="274.8" y="255.9">DRAWN</text>
<text x="318" y="255.9">1402.02.20</text>
<text x="275.1" y="260.1">CHK'D</text>
<text x="274.6" y="264.2">APPV'D</text>
<text x="275.9" y="268.7">Q.C.</text>
<text x="275" y="273">MATERIAL:</text>
<text x="302.9" y="273">WEIGHT:</text>
<text x="330" y="272.5">DWG NO.</text>
<text x="330.1" y="285.6">SCALE:</text>
<text x="374.5" y="285.6">SHEET 5 OF 17</text>
</g>
</svg>
